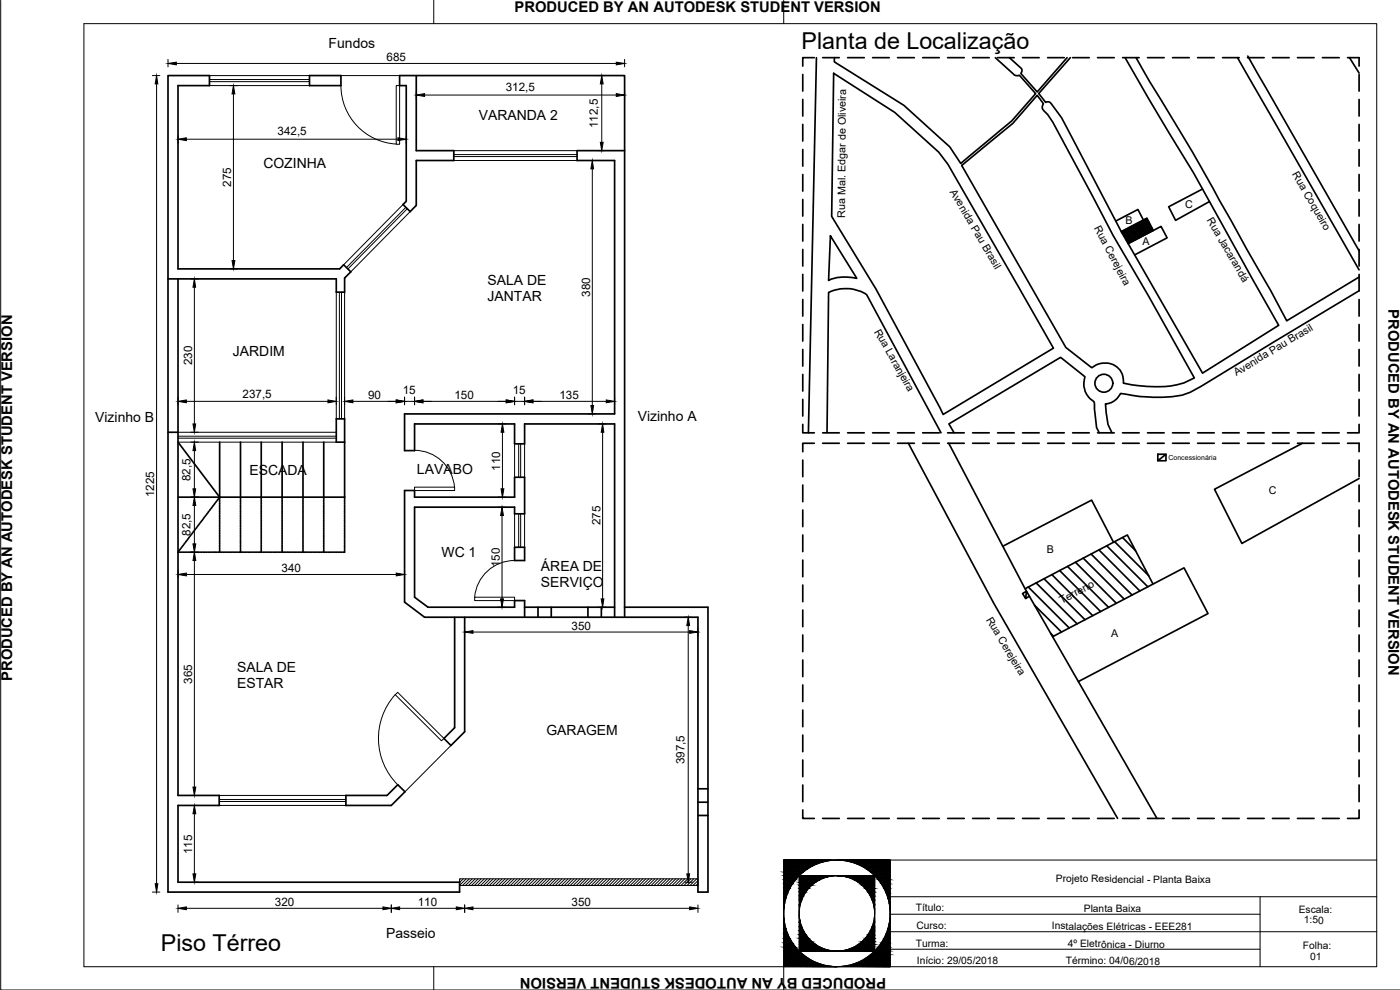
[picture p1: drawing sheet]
<svg xmlns="http://www.w3.org/2000/svg" width="420mm" height="297mm" viewBox="0 0 420 297" stroke-linecap="round" stroke-linejoin="round" font-family="sans-serif">
<!-- layer: Paredes -->
<g fill="none" stroke="#000" stroke-width=".51">
<path d="M244.4 17.3h-3.5v2.5M245 17.3l-2.4 112.6M246.9 17.3h5M250.4 17.3v1.3l20.9 13 13.7 12.5 3.3 5 15.3-12.8 7.2-8.2-4.9-5.6-.4 .2-1-.2-5.8-5.2M254.4 17.3h5M261.9 17.3h5M269.4 17.3h5M276.9 17.3h5M284.4 17.3h5M291.9 17.3h5M299.4 17.3h5M302.9 17.3l3.6 3.2 .2 .8-.3 .7 4.9 5.6 9-10.3"/>
<path d="M306.9 17.3h5M314.4 17.3h5M321.2 17.3l-9.5 10.8 2.1 2.6a1.23 1.23 0 0 1 1.6 .3l3.2 4.3 17.9 34.2 24.4 42.5 22.9-14.4-25.6-45.8a887.2 887.2 0 0 1-20.5-34.5M321.9 17.3h5M329.4 17.3h5M336.9 17.3h5M341 17.3l4.1 7.2a1147.5 1147.5 0 0 1 31.2 54.1l5.1 8.7 4.8 9 21.7-13.2M344.4 17.3h5M351.9 17.3h5M359.4 17.3h5M366.9 17.3h5M371.4 17.3l36.5 63.7"/>
<path d="M374.4 17.3h5M374.5 16.8l33.4 58.5M381.9 17.3h5M389.4 17.3h5M396.9 17.3h5M404.4 17.3h3.5v2.5M405 17.3l2.9 4.6M92.9 22.7h9.4v3h-9.4zM124.9 22.7v22.5h11.3v3h-11.3v13.4l-1.8 1.9-2.2-2.1 1-1v-34.7h-2v-3h67.6v162.5M240.9 22.3v5M240.9 29.8v5M240.9 37.3v5"/>
<path d="M250.2 22l18.3 11.7 13.2 12 2.8 3.6 31.6 55.2-33.1 19.9-20.1-37.7-13.3-21.8zM407.9 22.3v5M407.9 29.8v5M407.9 37.3v5M187.5 45.2h-14.3v3h11.2v76h-63v11h3v-8h30v6h3v-6h27v58M240.9 44.9v5M240.9 52.4v4.9M240.9 59.8v5M288.6 49.6l15.4-12.6 7.3-8.4 1.8 2.5-.3 .9 .2 .8 1.5 1.6 1.5 2.3 18.1 33.9 10.5 18.1 13.8 24.7a23.8 23.8 0 0 1-14.3 2.5l-4.4-.4-2.6-.5a5.7 5.7 0 0 0-3.1-5.6 5.7 5.7 0 0 0-6.3 .9l-7.8-6zM360.9 56.7l-10.2 5.3 2.1 4.1 10.2-5.6M407.9 44.9v5M407.9 52.4v4.9"/>
<path d="M407.9 59.8v5M240.9 67.3v5M240.9 74.8v5M249.2 70.8l7.9 12.7a13 13 0 0 0-8.4 .6zM336.5 69.5l7.7-4 1.9 3.7-7.5 3.9M336.6 69.7l3 2.9M336.8 69.4l3.1 3.1M337.1 69.2l3 3.1M337.2 70.7l2.1 2.1M337.4 69.1l3 3M337.7 68.9l3 3.1M337.8 71.8l1.2 1.1"/>
<path d="M337.9 68.7l3.1 3.1M338.2 68.6l3.1 3.1M338.4 72.8l.3 .3M338.5 68.4l3.1 3.1M338.8 68.3l3.1 3.1M339.1 68.1l3.1 3.1M339.4 68l3.1 3.1M339.7 67.8l3.1 3.1M340 67.7l3.1 3M340.3 67.5l3.1 3.1M340.6 67.3l3.1 3.1M340.9 67.2l3.1 3.1"/>
<path d="M341.2 67l3.1 3.1M341.5 66.9l3.1 3.1M341.8 66.7l3 3.1M342.1 66.6l3 3.1M342.3 66.4l3.1 3.1M342.6 66.3l3.1 3.1M342.9 66.1l3.1 3.1M343.2 66l-1.7-3.1-6.6 3.4M343.2 66l2.6 2.5M343.5 65.8l1.8 1.7M343.8 65.6l1 1M344.1 65.5l.2 .2"/>
<path d="M346.1 69.2l2.3-1.3 1.9 3.5-9.8 5.1M407.9 67.3v5M407.9 74.8v5M50.4 83.7h50.5v4h2.5v-4.3l1.9-1.8-2.2-2.2-1.2 1.3h-48.5v-55h9.5v-3h-12.5v245h87.5v-3h-84.5v-23h12.4v-3h-12.4v-155M240.9 82.3v5M240.9 89.9v5M240.9 97.4v4.9M407.9 87.2l-47.5 28.7a18.6 18.6 0 0 1-11.6 3.3l-6.6-.2-5.9-.9a5.4 5.4 0 0 1-4.5 3.1l.7 6.2 1.2 2.5M407.9 82.3v5M407.9 89.9v5M407.9 97.4v4.9M240.9 104.8v5"/>
<path d="M240.9 112.3v5M240.9 119.8v5M407.9 104.8v5M407.9 112.3v5M407.9 119.8v5M50.4 129.7h3M53.4 132.7l12.5 16.5-.3 .3M65.9 132.7v17.1M72.2 132.7v17.1M78.4 132.7v17.1M84.7 132.7v17.1M90.9 132.7v17.1"/>
<path d="M97.2 132.7v17.1M103.4 132.7h-2.5v-7h2.5v24.1M240.9 127.3v2.6h3.5M240.9 138v5M244.4 133h-3.5v2.5M246.9 129.9h5M246.9 133h5M248.2 129.9l.5-42.2a11.9 11.9 0 0 1 11.4 .7l22.3 41.5M254.4 129.9h5M254.4 133h5M261.9 129.9h5M261.9 133h5"/>
<path d="M269.4 129.9h5M269.4 133h5M272.6 133l25.6 48 37.2 64.6M276.9 129.9h5M276.9 133h5M284.4 129.9h5M284.4 133h5M284.7 133l22.9 43.6 39.6 69M286.3 129.9l-1.5-2.7 33.5-20 7.3 5.9a6.3 6.3 0 0 0 2.8 7.5l.7 7.7 .8 1.6M291.9 129.9h5M291.9 133h5M299.4 129.9h5"/>
<path d="M299.4 133h5M306.9 129.9h5M306.9 133h5M314.4 129.9h5M314.4 133h5M321.9 129.9h5M321.9 133h5M329.4 129.9h5M329.4 133h5M336.9 129.9h5M336.9 133h5M344.4 129.9h5"/>
<path d="M344.4 133h5M347.5 136.3h2.4v1.9h-2.4zM349.9 136.3l-2.4 1.9M351.9 129.9h5M351.9 133h5M359.4 129.9h5M359.4 133h5M366.9 129.9h5M366.9 133h5M374.4 129.9h5M374.4 133h5M381.9 129.9h5"/>
<path d="M381.9 133h5M389.4 129.9h5M389.4 133h5M390.9 133l-26.4 13.8 8.2 16.3 35.2-19.5M396.9 129.9h5M396.9 133h5M404.4 133h3.5v2.5M407.9 127.3v2.6h-3.5M407.9 138v5M53.4 149.2h50M57.8 159.9l-.3 .4M58.2 159.3l-.3 .4"/>
<path d="M58.7 158.7l-.3 .4M59.1 158.1l-.3 .4M59.6 157.5l-.3 .4M60 156.9l-.3 .4M60.5 156.3l-.3 .4M61 155.7l-.3 .5M61.4 155.1l-.3 .4M61.8 154.5l-.2 .4M62.3 154l-.3 .3M62.7 153.4l-.3 .3M63.2 152.7l-.3 .4M63.7 152.1l-.3 .5"/>
<path d="M64.1 151.5l-.3 .5M64.6 150.9l-.3 .5M65 150.4l-.3 .3M65.5 149.8l-.3 .3M65.9 150.1v.5M65.9 150.8v.5M65.9 151.5v.5M65.9 152.3v.5M65.9 153.1v.5M65.9 153.8v.5M65.9 154.5v.6M65.9 155.3v.5"/>
<path d="M65.9 156.1v.4M65.9 156.8v.5M65.9 157.6v.5M65.9 158.3v.5M65.9 159.1v.4M65.9 159.8v.5M72.2 150.1v.5M72.2 150.8v.5M72.2 151.5v.5M72.2 152.3v.5M72.2 153.1v.5M72.2 153.8v.5"/>
<path d="M72.2 154.5v.6M72.2 155.3v.5M72.2 156.1v.4M72.2 156.8v.5M72.2 157.6v.5M72.2 158.3v.5M72.2 159.1v.4M72.2 159.8v.5M78.4 150.1v.5M78.4 150.8v.5M78.4 151.5v.5M78.4 152.3v.5"/>
<path d="M78.4 153.1v.5M78.4 153.8v.5M78.4 154.5v.6M78.4 155.3v.5M78.4 156.1v.4M78.4 156.8v.5M78.4 157.6v.5M78.4 158.3v.5M78.4 159.1v.4M78.4 159.8v.5M84.7 150.1v.5M84.7 150.8v.5"/>
<path d="M84.7 151.5v.5M84.7 152.3v.5M84.7 153.1v.5M84.7 153.8v.5M84.7 154.5v.6M84.7 155.3v.5M84.7 156.1v.4M84.7 156.8v.5M84.7 157.6v.5M84.7 158.3v.5M84.7 159.1v.4M84.7 159.8v.5"/>
<path d="M90.9 150.1v.5M90.9 150.8v.5M90.9 151.5v.5M90.9 152.3v.5M90.9 153.1v.5M90.9 153.8v.5M90.9 154.5v.6M90.9 155.3v.5M90.9 156.1v.4M90.9 156.8v.5M90.9 157.6v.5M90.9 158.3v.5"/>
<path d="M90.9 159.1v.4M90.9 159.8v.5M97.2 150.1v.5M97.2 150.8v.5M97.2 151.5v.5M97.2 152.3v.5M97.2 153.1v.5M97.2 153.8v.5M97.2 154.5v.6M97.2 155.3v.5M97.2 156.1v.4M97.2 156.8v.5"/>
<path d="M97.2 157.6v.5M97.2 158.3v.5M97.2 159.1v.4M97.2 159.8v.5M103.4 150.1v.5M103.4 150.8v.5M103.4 151.5v.5M103.4 152.3v.5M103.4 153.1v.5M103.4 153.8v.5M103.4 154.5v.6M103.4 155.3v.5"/>
<path d="M103.4 156.1v.4M103.4 156.8v.5M103.4 157.6v.5M103.4 158.3v.5M103.4 159.1v.4M103.4 159.8v.5M240.9 145.5v5M240.9 153v5M407.9 145.5v5M407.9 153v5M53.7 165.3l-.3 .4h.5M54.1 165.7h.6"/>
<path d="M54.1 164.7l-.3 .4M54.6 164.1l-.3 .4M54.9 165.7h.5M55.1 163.5l-.4 .4M55.5 162.9l-.3 .4M55.7 165.7h.5M56 162.3l-.3 .4M56.4 165.7h.5M56.4 161.7l-.3 .4M56.9 161.1l-.3 .4M57.2 165.7h.5M57.3 160.5l-.3 .4"/>
<path d="M57.9 165.7h.5M58.7 165.7h.5M59.4 165.7h.5M60.2 165.7h.5M60.9 165.7h.5M61.7 165.7h.4M62.4 165.7h.5M63.2 165.7h.5M63.9 165.7h.5M64.6 165.7h.6M65.9 165v.7h-.5M65.9 160.6v.5"/>
<path d="M65.9 161.3v.5M65.9 162v.5M65.9 162.8v.5M65.9 163.6v.5M65.9 164.3v.5M66.2 165.7h.5M66.9 165.7h.5M67.6 165.7h.6M68.4 165.7h.5M69.2 165.7h.5M69.9 165.7h.5M70.7 165.7h.5"/>
<path d="M71.4 165.7h.5M72.2 165v.7h.5M72.2 160.6v.5M72.2 161.3v.5M72.2 162v.5M72.2 162.8v.5M72.2 163.6v.5M72.2 164.3v.5M72.9 165.7h.5M73.7 165.7h.5M74.4 165.7h.5M75.2 165.7h.4"/>
<path d="M75.9 165.7h.5M76.7 165.7h.5M77.4 165.7h.5M78.1 165.7h.6M78.4 160.6v.5M78.4 161.3v.5M78.4 162v.5M78.4 162.8v.5M78.4 163.6v.5M78.4 164.3v.5M78.4 165v.7M78.9 165.7h.5"/>
<path d="M79.7 165.7h.5M80.4 165.7h.5M81.2 165.7h.5M81.9 165.7h.5M82.7 165.7h.5M83.4 165.7h.5M84.7 165v.7h-.5M84.7 160.6v.5M84.7 161.3v.5M84.7 162v.5M84.7 162.8v.5M84.7 163.6v.5"/>
<path d="M84.7 164.3v.5M84.9 165.7h.5M85.7 165.7h.5M86.4 165.7h.5M87.2 165.7h.5M87.9 165.7h.5M88.7 165.7h.5M89.4 165.7h.5M90.2 165.7h.5M90.9 165v.7h.5M90.9 160.6v.5M90.9 161.3v.5"/>
<path d="M90.9 162v.5M90.9 162.8v.5M90.9 163.6v.5M90.9 164.3v.5M91.7 165.7h.5M92.4 165.7h.5M93.2 165.7h.5M93.9 165.7h.5M94.7 165.7h.5M95.4 165.7h.5M96.2 165.7h.5M96.9 165.7h.5"/>
<path d="M97.2 160.6v.5M97.2 161.3v.5M97.2 162v.5M97.2 162.8v.5M97.2 163.6v.5M97.2 164.3v.5M97.2 165v.7M97.7 165.7h.5M98.4 165.7h.5M99.2 165.7h.5M99.9 165.7h.5M100.7 165.7h.5"/>
<path d="M101.4 165.7h.5M102.2 165.7h.5M103.4 160.6v.5M103.4 161.3v.5M103.4 162v.5M103.4 162.8v.5M103.4 163.6v.5M103.4 164.3v.5M103.4 165v.7h-.5M154.4 164.2h3v4h-3zM240.9 160.5v5M240.9 168v5"/>
<path d="M240.9 175.5v5M307.6 176.6l30.7-16.1 7.7 14.7-30.1 15.8M308.6 176.1l12.3 12.3M308.9 178.9l-1.1 .7-.9-1.5 1.2-.7-.3 2.2M310.9 174.9l12.4 12.3M313.3 173.6l12.3 12.4M315.7 172.4l12.3 12.3M318 171.2l12.3 12.3M320.4 170l12.3 12.2M322.7 168.7l12.3 12.3M325.1 167.5l12.3 12.3M327.4 166.2l12.4 12.3"/>
<path d="M329.8 165l12.3 12.3M332.1 163.8l12.4 12.3M334.2 162.7l-6.6-12.6-26.7 13.8M334.5 162.5l10.3 10.2M336.9 161.3l3.9 3.9M346 175.2l9.3-4.8 7.2 13.7-38.9 20.4M407.9 160.5v5M407.9 168v5M407.9 175.5v5M136.4 185.2v33.1l-3.2 3.3 2.1 2.1 4.1-4.1v-34.4M157.4 182.2h27M161.5 182.2v3"/>
<path d="M165.4 182.2v3M176.4 182.2v3M180.5 182.2v3M187.5 182.2h25v85.5h-3v-82.5h-82.1l-6-4.5v-33.5h3v2h30v-6h3v11h-3v-2h-30v27l4 3h26v-2h3v5M240.9 183v5M240.9 190.5v5M240.9 198v5M310.5 181.6l8.1 8M315.3 190l.9 .9M407.9 183v5M407.9 190.5v5M407.9 198v5"/>
<path d="M240.9 205.5v5M240.9 213v5M407.9 205.5v5M407.9 213v5M103.8 238.7h12.4l3.2-3.3 2.1 2.2-4.1 4.1h-13.6zM209.5 236.7h3M240.9 220.5v5M240.9 228v5M240.9 235.5v5M407.9 220.5v5M407.9 228v5M407.9 235.5v5"/>
<path d="M209.5 244.7h3M209.5 240.7h3M240.9 243v2.6h3.5M246.9 245.6h5M254.4 245.6h5M261.9 245.6h5M269.4 245.6h5M276.9 245.6h5M284.4 245.6h5M291.9 245.6h5M299.4 245.6h5M306.9 245.6h5"/>
<path d="M314.4 245.6h5M321.9 245.6h5M329.4 245.6h5M336.9 245.6h5M344.4 245.6h5M351.9 245.6h5M359.4 245.6h5M366.9 245.6h5M374.4 245.6h5M381.9 245.6h5M389.4 245.6h5M396.9 245.6h5"/>
<path d="M407.9 243v2.6h-3.5"/>
<circle cx="331.3" cy="115" r="2.69"/>
</g>
<!-- layer: Portas e Janelas -->
<g fill="none" stroke="#000" stroke-width=".3">
<path d="M62.9 25.7h30M62.9 24.5h30M62.9 22.7h30M62.9 23.9h30M102.3 22.7h17.6M102.3 25.7a17.6 17.6 0 0 0 16.6 17.5M118.9 25.7h1v17.6h-1zM136.2 45.2h37M136.2 46.4h37M136.2 48.2h37M136.2 47h37M120.9 61.4l-17.8 18"/>
<path d="M121.8 62.2l-17.8 18.1M122.2 62.6l-17.8 18.1M123.1 63.5l-17.8 18.1M100.9 87.7v38M101.9 87.7v38M102.5 87.7v38M103.4 87.7v38M53.4 129.7h47.5M53.4 130.9h47.5M53.4 132.7h47.5M53.4 131.5h47.5M124.4 135.1a12 12 0 0 1 12 11.1"/>
<path d="M154.4 133.2v10M155.7 133.2v10M156.3 133.2v10M157.4 133.2v10M124.4 146.2h12v1h-12zM154.4 154.2v10M155.7 154.2v10M156.3 154.2v10M157.4 154.2v10M142.5 179.2h11.9v1h-11.9zM154.4 168.2a12 12 0 0 0-11.9 11M118.6 208.4a19.6 19.6 0 0 0 .8 27"/>
<path d="M118.6 208.4l.7-.7 13.9 13.9-.7 .7zM65.8 238.7h38M65.8 239.9h38M135.3 223.7l-13.8 13.9M65.8 241.7h38M65.8 240.5h38M137.9 263.7h71.6v2h-71.6zM138.1 263.7l-.2 .2M139 263.7l-1.1 1.1M139.9 263.7l-2 2M140.8 263.7l-2 2M141.7 263.7l-2 2"/>
<path d="M142.6 263.7l-2 2M143.5 263.7l-2 2M144.4 263.7l-2 2M145.3 263.7l-2 2M146.2 263.7l-2 2M147.1 263.7l-2 2M148 263.7l-2 2M148.9 263.7l-2 2M149.8 263.7l-2 2M150.7 263.7l-2 2M151.6 263.7l-2 2M152.5 263.7l-2 2"/>
<path d="M153.4 263.7l-2 2M154.3 263.7l-2 2M155.2 263.7l-2 2M156.1 263.7l-2 2M157 263.7l-2 2M157.9 263.7l-2 2M158.8 263.7l-2 2M159.7 263.7l-2 2M160.6 263.7l-2 2M161.5 263.7l-2 2M162.4 263.7l-2 2M163.3 263.7l-2 2"/>
<path d="M164.2 263.7l-2 2M165.1 263.7l-2 2M166 263.7l-2 2M166.9 263.7l-2 2M167.8 263.7l-2 2M168.7 263.7l-2 2M169.6 263.7l-2 2M170.5 263.7l-2 2M171.4 263.7l-2 2M172.3 263.7l-2 2M173.1 263.7l-1.9 2M174.1 263.7l-2.1 2"/>
<path d="M175 263.7l-2 2M175.9 263.7l-2 2M176.7 263.7l-1.9 2M177.7 263.7l-2.1 2M178.6 263.7l-2.1 2M179.5 263.7l-2 2M180.3 263.7l-1.9 2M181.2 263.7l-2 2M182.2 263.7l-2.1 2M183 263.7l-1.9 2M183.9 263.7l-2 2M184.8 263.7l-2 2"/>
<path d="M185.7 263.7l-2 2M186.6 263.7l-2 2M187.5 263.7l-2 2M188.4 263.7l-2 2M189.3 263.7l-2 2M190.2 263.7l-2 2M191.1 263.7l-2 2M192 263.7l-2 2M192.9 263.7l-2 2M193.8 263.7l-2 2M194.7 263.7l-2 2M195.6 263.7l-2 2"/>
<path d="M196.5 263.7l-2 2M197.4 263.7l-2 2M198.3 263.7l-2 2M199.2 263.7l-2 2M200.1 263.7l-2 2M201 263.7l-2 2M201.9 263.7l-2 2M202.8 263.7l-2 2M203.7 263.7l-2 2M204.6 263.7l-2 2M205.5 263.7l-2 2M206.4 263.7l-2 2"/>
<path d="M207.3 263.7l-2 2M208.2 263.7l-2 2M209.1 263.7l-2 2M209.5 264.2l-1.5 1.5M209.5 265.1l-.6 .6"/>
</g>
<!-- layer: Cotas -->
<g fill="none" stroke="#000" stroke-width=".3">
<path d="M50.4 17.8v2.3M52.9 19h132.1M187.5 17.8v2.3M45.7 22.7h2.3M47 25.2v240M69 25.7h2.3M70.1 28.2v50M124.9 27.5v2.3M127.4 28.5h57.6M179.3 22.7h2.3M180.6 25.2v17.5M187.5 27.5v2.3"/>
<path d="M53.4 40.8v2.2M55.9 41.8h63.5M121.9 40.8v2.2M176.5 48.2h2.2M177.8 50.7v71M179.3 45.2h2.3M57.3 83.7h2.3M58.3 86.2v41M69 80.7h2.3M53.4 119.2v2.2M100.9 119.2v2.2M103.4 119.2v2.2"/>
<path d="M121.4 119.2v2.2M124.4 119.2v2.2M154.4 119.2v2.2M157.4 119.2v2.2M184.4 119.2v2.2M55.9 120.4h42.5M57.3 132.7h2.3M57.3 129.7h2.3M58.3 135.2v11.5M105.9 120.4h13M121.4 120.4h3M126.9 120.4h25"/>
<path d="M149.5 127.2h2.3M150.8 129.7v17M154.4 120.4h3M159.9 120.4h22M176.5 124.2h2.2M179.6 127.2h2.2M180.8 129.7v50M57.3 149.2h2.3M58.3 151.7v11.5M149.4 152.2h2.3M149.5 149.2h2.3M150.7 154.7v25"/>
<path d="M53.4 171.1v2.3M55.9 172.4h63M57.1 165.7h2.5M58.3 168.2v68M121.4 171.1v2.3M139.4 188.6v2.3M141.9 189.6h65.1M149.4 182.2h2.3M179.6 182.2h2.2M205.3 185.2h2.3M206.5 187.7v74.5M209.5 188.6v2.3"/>
<path d="M57.1 238.7h1.2M58.3 244.2v18M58.3 241.7h1.3M45.7 267.7h2.3M53.4 271.5v2.3M55.9 272.5h59M58.3 264.7h1.3M117.4 271.5v2.3M119.9 272.5h17M139.4 271.5v2.3M141.9 272.5h65.1M205.6 264.7h2.2"/>
<path d="M209.5 271.5v2.3"/>
</g>
<g fill="#000" stroke="#000" stroke-width=".3">
<path d="M50.4 19l2.5-.3v.8zM185 18.7l2.5 .3-2.5 .5zM47 22.7l.4 2.5h-.8zM70.1 25.7l.4 2.5h-.9zM124.9 28.5l2.5-.4v.8zM180.6 22.7l.4 2.5h-.8zM185 28.1l2.5 .4-2.5 .4zM53.4 41.8l2.5-.5v.9zM119.4 41.3l2.5 .5-2.5 .4zM177.8 48.2l.3 2.5h-.8zM180.2 42.7h.8l-.4 2.5zM69.6 78.2h.9l-.4 2.5z"/>
<path d="M58.3 83.7l.4 2.5h-.8zM53.4 120.4l2.5-.4v.8zM58.3 132.7l.4 2.5h-.8zM57.9 127.2h.8l-.4 2.5zM98.4 120l2.5 .4-2.5 .4zM103.4 120.4l2.5-.4v.8zM118.9 120l2.5 .4-2.5 .4zM124.4 120.4l2.5-.4v.8zM150.8 127.2l.4 2.5h-.8zM151.9 120l2.5 .4-2.5 .4zM157.4 120.4l2.5-.4v.8zM177.3 121.7h.8l-.3 2.5z"/>
<path d="M180.8 127.2l.4 2.5h-.8zM181.9 120l2.5 .4-2.5 .4zM57.9 146.7h.8l-.4 2.5zM58.3 149.2l.5 2.5h-.9zM150.7 152.2l.4 2.5h-.9zM150.4 146.7h.8l-.4 2.5zM53.4 172.4l2.5-.5v.9zM57.9 163.2h.9l-.5 2.5zM58.3 165.7l.5 2.5h-.9zM118.9 171.9l2.5 .5-2.5 .4zM150.2 179.7h.9l-.4 2.5zM180.4 179.7h.8l-.4 2.5z"/>
<path d="M139.4 189.6l2.5-.4v.8zM206.5 185.2l.5 2.5h-.9zM207 189.2l2.5 .4-2.5 .4zM57.9 236.2h.9l-.5 2.5zM58.3 241.7l.5 2.5h-.9zM46.6 265.2h.8l-.4 2.5zM53.4 272.5l2.5-.4v.9zM57.9 262.2h.9l-.5 2.5zM114.9 272.1l2.5 .4-2.5 .5zM117.4 272.5l2.5-.4v.9zM136.9 272.1l2.5 .4-2.5 .5zM139.4 272.5l2.5-.4v.9z"/>
<path d="M206.1 262.2h.9l-.5 2.5zM207 272.1l2.5 .4-2.5 .5z"/>
</g>
<!-- layer: 0 -->
<g fill="none" stroke="#000" stroke-width=".3">
<path d="M.2 .1v296.9h420M25.2 7.1h388v283h-388zM130.2 .1v7M235.2 .1v7M267.2 258v32.1M413.2 258h-178v39M239.9 262.7h22.6v22.7h-22.6zM267.2 279.6h146M267.2 274.3h111M267.2 269.1h146M378.2 269.1v21M130.2 290.1v6.9"/>
<path d="M267.2 284.8h111"/>
<circle cx="251.1" cy="274" r="16"/>
<circle cx="251.1" cy="274" r="11.3"/>
</g>
<g fill="#000" stroke="#000" stroke-width=".3">
<path d="M235.2 272.7v1.4zM235.2 274.1v1.3zM239.9 272.7v1.4zM239.9 274.1v1.3zM262.4 272.7l.1 1.4zM262.5 274.1l-.1 1.3zM267.1 272.5l.1 .2zM267.2 274.1l-.1 1.3z"/>
<path d="M235.2 260l7.1 .8 1.3-.8zM235.2 260l7.1 .8h-7.1z"/>
<path d="M235.2 259.3l8.4 .7 1.5-.7zM235.2 259.3l8.4 .7h-8.4z"/>
<path d="M235.2 258.8l9.9 .5 1.4-.5zM235.2 258.8l9.9 .5h-9.9z"/>
<path d="M235.2 258.4l11.3 .4 1.6-.4zM235.2 258.4l11.3 .4h-11.3z"/>
<path d="M235.2 258.1l12.9 .3 1.5-.3zM235.2 258.1l12.9 .3h-12.9z"/>
<path d="M235.2 258h16zM235.2 258l14.4 .1z"/>
<path d="M251.2 258l16 .1zM251.2 258l16 .1z"/>
<path d="M252.8 258.1l14.4 .3v-.3zM252.8 258.1l14.4 .3h-12.9z"/>
<path d="M254.3 258.4l12.9 .4v-.4zM254.3 258.4l12.9 .4h-11.4z"/>
<path d="M255.8 258.8l11.4 .5v-.5zM255.8 258.8l11.4 .5h-9.9z"/>
<path d="M257.3 259.3l9.9 .7v-.7zM257.3 259.3l9.9 .7h-8.5z"/>
<path d="M258.7 260l8.5 .8v-.8zM258.7 260l8.5 .8h-7.1z"/>
<path d="M235.2 272.5v.2zM235.2 272.5v.2z"/>
<path d="M235.2 275.4v.2zM235.2 275.4v.2z"/>
<path d="M235.2 275.6l.3 1.6zM235.2 275.6l.3 1.6h-.3z"/>
<path d="M235.2 271v1.5l.3-1.5zM235.2 271v1.5z"/>
<path d="M235.2 277.2l.7 1.5-.4-1.5zM235.2 277.2l.7 1.5h-.7z"/>
<path d="M235.2 269.4l.3 1.6 .4-1.6zM235.2 269.4l.3 1.6h-.3z"/>
<path d="M235.2 278.7l1.2 1.5-.5-1.5zM235.2 278.7l1.2 1.5h-1.2z"/>
<path d="M235.2 268l.7 1.4 .5-1.4zM235.2 268l.7 1.4h-.7z"/>
<path d="M235.2 266.5l1.2 1.5 .7-1.5zM235.2 266.5l1.2 1.5h-1.2z"/>
<path d="M235.2 265.2l1.9 1.3 .8-1.3zM235.2 265.2l1.9 1.3h-1.9z"/>
<path d="M235.2 263.9l2.7 1.3 .9-1.3zM235.2 263.9l2.7 1.3h-2.7z"/>
<path d="M235.2 262.7l3.6 1.2 1.1-1.2zM235.2 262.7l3.6 1.2h-3.6z"/>
<path d="M239.9 275.4l.3 1.4zM239.9 275.4l.3 1.4h-.3z"/>
<path d="M239.9 271.3v1.4l.3-1.4zM239.9 271.3v1.4z"/>
<path d="M239.9 276.8l.7 1.3-.4-1.3zM239.9 276.8l.7 1.3h-.7z"/>
<path d="M239.9 270l.3 1.3 .4-1.3zM239.9 270l.3 1.3h-.3z"/>
<path d="M239.9 278.1l1.3 1.2-.6-1.2zM239.9 278.1l1.3 1.2h-1.3z"/>
<path d="M235.2 261.7l4.7 1 1.1-1zM235.2 261.7l4.7 1h-4.7z"/>
<path d="M239.9 268.8l.7 1.2 .6-1.2zM239.9 268.8l.7 1.2h-.7z"/>
<path d="M239.9 279.3l2 1.2-.7-1.2zM239.9 279.3l2 1.2h-2z"/>
<path d="M239.9 267.6l1.3 1.2 .7-1.2zM239.9 267.6l1.3 1.2h-1.3z"/>
<path d="M235.2 260.8l5.8 .9 1.3-.9zM235.2 260.8l5.8 .9h-5.8z"/>
<path d="M239.9 266.6l2 1 .8-1zM239.9 266.6l2 1h-2z"/>
<path d="M239.9 265.6l2.8 1 1-1zM239.9 265.6l2.8 1h-2.8z"/>
<path d="M239.9 264.7l3.8 .9 1.1-.9zM239.9 264.7l3.8 .9h-3.8z"/>
<path d="M239.9 264.1l4.9 .6 1.1-.6zM239.9 264.1l4.9 .6h-4.9z"/>
<path d="M239.9 263.5l6 .6 1.3-.6zM239.9 263.5l6 .6h-6z"/>
<path d="M239.9 263.1l7.3 .4 1.3-.4zM239.9 263.1l7.3 .4h-7.3z"/>
<path d="M239.9 262.8l8.6 .3 1.3-.3zM239.9 262.8l8.6 .3h-8.6z"/>
<path d="M239.9 262.7h11.3zM239.9 262.7l9.9 .1z"/>
<path d="M251.2 262.7l11.3 .1zM251.2 262.7l11.3 .1z"/>
<path d="M252.6 262.8l9.9 .3v-.3zM252.6 262.8l9.9 .3h-8.6z"/>
<path d="M253.9 263.1l8.6 .4v-.4zM253.9 263.1l8.6 .4h-7.3z"/>
<path d="M255.2 263.5l7.3 .6v-.6zM255.2 263.5l7.3 .6h-6z"/>
<path d="M256.5 264.1l6 .6v-.6zM256.5 264.1l6 .6h-4.9z"/>
<path d="M257.6 264.7l4.9 .9v-.9zM257.6 264.7l4.9 .9h-3.8z"/>
<path d="M258.7 265.6l3.8 1v-1zM258.7 265.6l3.8 1h-2.8z"/>
<path d="M259.7 266.6l2.8 1v-1zM259.7 266.6l2.8 1h-2z"/>
<path d="M260.5 267.6l2 1.2v-1.2zM260.5 267.6l2 1.2h-1.3z"/>
<path d="M261.2 268.8l1.3 1.2v-1.2zM261.2 268.8l1.3 1.2h-.8z"/>
<path d="M261.7 270l.8 1.3v-1.3zM261.7 270l.8 1.3h-.3z"/>
<path d="M262.2 271.3l.3 1.4v-1.4zM262.2 271.3l.3 1.4z"/>
<path d="M262.4 275.4l.1 1.4zM262.4 275.4l.1 1.4h-.3z"/>
<path d="M262.2 276.8l.3 1.3v-1.3zM262.2 276.8l.3 1.3h-.8z"/>
<path d="M261.7 278.1l.8 1.2v-1.2zM261.7 278.1l.8 1.2h-1.3z"/>
<path d="M261.2 279.3l1.3 1.2v-1.2zM261.2 279.3l1.3 1.2h-2z"/>
<path d="M267.1 272.5l.1 .2zM267.1 272.7l.1 1.4z"/>
<path d="M260.1 260.8l7.1 .9v-.9zM260.1 260.8l7.1 .9h-5.9z"/>
<path d="M261.3 261.7l5.9 1v-1zM261.3 261.7l5.9 1h-4.7z"/>
<path d="M262.5 262.7l4.7 1.2v-1.2zM262.5 262.7l4.7 1.2h-3.6z"/>
<path d="M263.6 263.9l3.6 1.3v-1.3zM263.6 263.9l3.6 1.3h-2.7z"/>
<path d="M264.5 265.2l2.7 1.3v-1.3zM264.5 265.2l2.7 1.3h-1.9z"/>
<path d="M265.3 266.5l1.9 1.5v-1.5zM265.3 266.5l1.9 1.5h-1.2z"/>
<path d="M266 268l1.2 1.4v-1.4zM266 268l1.2 1.4h-.7z"/>
<path d="M266.5 269.4l.7 1.6v-1.6zM266.5 269.4l.7 1.6h-.3z"/>
<path d="M266.9 271l.3 1.5v-1.5zM266.9 271l.3 1.5z"/>
<path d="M267.1 275.4l.1 .2zM267.1 275.4l.1 .2z"/>
<path d="M267.1 275.6l.1 1.6zM267.1 275.6l.1 1.6h-.3z"/>
<path d="M266.9 277.2l.3 1.5v-1.5zM266.9 277.2l.3 1.5h-.7z"/>
<path d="M266.5 278.7l.7 1.5v-1.5zM266.5 278.7l.7 1.5h-1.2z"/>
<path d="M235.2 280.2l1.9 1.4-.7-1.4zM235.2 280.2l1.9 1.4h-1.9z"/>
<path d="M235.2 281.6l2.7 1.3-.8-1.3zM235.2 281.6l2.7 1.3h-2.7z"/>
<path d="M235.2 282.9l3.6 1.3-.9-1.3zM235.2 282.9l3.6 1.3h-3.6z"/>
<path d="M235.2 284.2l4.6 1.1-1-1.1zM235.2 284.2l4.6 1.1h-4.6z"/>
<path d="M235.2 285.3l4.7 .1zM235.2 285.3l4.7 .1z"/>
<path d="M235.2 285.4l5.8 1-1.1-1zM235.2 285.4l5.8 1h-5.8z"/>
<path d="M235.2 286.4l7.1 .9-1.3-.9zM235.2 286.4l7.1 .9h-7.1z"/>
<path d="M239.9 280.5l2.8 1-.8-1zM239.9 280.5l2.8 1h-2.8z"/>
<path d="M235.2 287.3l8.4 .9-1.3-.9zM235.2 287.3l8.4 .9h-8.4z"/>
<path d="M239.9 281.5l3.8 1-1-1zM239.9 281.5l3.8 1h-3.8z"/>
<path d="M235.2 288.2l9.9 .6-1.5-.6zM235.2 288.2l9.9 .6h-9.9z"/>
<path d="M239.9 282.5l4.9 .9-1.1-.9zM239.9 282.5l4.9 .9h-4.9z"/>
<path d="M239.9 283.4l6 .7-1.1-.7zM239.9 283.4l6 .7h-6z"/>
<path d="M235.2 288.8l11.3 .6-1.4-.6zM235.2 288.8l11.3 .6h-11.3z"/>
<path d="M239.9 284.1l7.3 .5-1.3-.5zM239.9 284.1l7.3 .5h-7.3z"/>
<path d="M235.2 289.4l12.9 .4-1.6-.4zM235.2 289.4l12.9 .4h-12.9z"/>
<path d="M239.9 284.6l8.6 .5-1.3-.5zM239.9 284.6l8.6 .5h-8.6z"/>
<path d="M235.2 289.8l14.4 .2-1.5-.2zM235.2 289.8l14.4 .2h-14.4z"/>
<path d="M239.9 285.1l9.9 .2-1.3-.2zM239.9 285.1l9.9 .2h-9.9z"/>
<path d="M235.2 290l16 .1zM235.2 290l16 .1z"/>
<path d="M239.9 285.3l11.3 .1zM239.9 285.3l11.3 .1z"/>
<path d="M260.5 280.5l2 1v-1zM260.5 280.5l2 1h-2.8z"/>
<path d="M259.7 281.5l2.8 1v-1zM259.7 281.5l2.8 1h-3.8z"/>
<path d="M258.7 282.5l3.8 .9v-.9zM257.6 283.4l1.1-.9 3.8 .9z"/>
<path d="M257.6 283.4l4.9 .7v-.7zM256.5 284.1l1.1-.7 4.9 .7z"/>
<path d="M256.5 284.1l6 .5v-.5zM255.2 284.6l1.3-.5 6 .5z"/>
<path d="M255.2 284.6l7.3 .5v-.5zM253.9 285.1l1.3-.5 7.3 .5z"/>
<path d="M253.9 285.1l8.6 .2v-.2zM252.6 285.3l1.3-.2 8.6 .2z"/>
<path d="M252.6 285.3l9.9 .1zM251.2 285.4h11.3z"/>
<path d="M266 280.2l1.2 1.4v-1.4zM266 280.2l1.2 1.4h-1.9z"/>
<path d="M265.3 281.6l1.9 1.3v-1.3zM265.3 281.6l1.9 1.3h-2.7z"/>
<path d="M264.5 282.9l2.7 1.3v-1.3zM264.5 282.9l2.7 1.3h-3.6z"/>
<path d="M263.6 284.2l3.6 1.1v-1.1zM263.6 284.2l3.6 1.1h-4.6z"/>
<path d="M262.6 285.3l4.6 .1zM262.6 285.3l4.6 .1z"/>
<path d="M262.5 285.4l4.7 1v-1zM261.3 286.4l1.2-1 4.7 1z"/>
<path d="M261.3 286.4l5.9 .9v-.9zM260.1 287.3l1.2-.9 5.9 .9z"/>
<path d="M260.1 287.3l7.1 .9v-.9zM258.7 288.2l1.4-.9 7.1 .9z"/>
<path d="M258.7 288.2l8.5 .6v-.6zM257.3 288.8l1.4-.6 8.5 .6z"/>
<path d="M257.3 288.8l9.9 .6v-.6zM255.8 289.4l1.5-.6 9.9 .6z"/>
<path d="M255.8 289.4l11.4 .4v-.4zM254.3 289.8l1.5-.4 11.4 .4z"/>
<path d="M254.3 289.8l12.9 .2v-.2zM252.8 290l1.5-.2 12.9 .2z"/>
<path d="M252.8 290l14.4 .1zM251.2 290.1h16z"/>
</g>
<g font-size="7">
<text x="240.6" y="14.7">Planta de Localização</text>
<text x="48.3" y="285.3">Piso Térreo</text>
</g>
<g font-size="4.4">
<text x="154.4" y="3.6">PRODUCED BY AN AUTODESK STUDENT VERSION</text>
<text x="416.7" y="92.8" transform="rotate(90 416.7 92.8)">PRODUCED BY AN AUTODESK STUDENT VERSION</text>
<text x="3.7" y="204.3" transform="rotate(-90 3.7 204.3)">PRODUCED BY AN AUTODESK STUDENT VERSION</text>
<text x="265.9" y="293.6" transform="rotate(180 265.9 293.6)">PRODUCED BY AN AUTODESK STUDENT VERSION</text>
</g>
<g font-size="4.2">
<text x="98.6" y="14.4">Fundos</text>
<text x="143.7" y="36">VARANDA 2</text>
<text x="79" y="50.5">COZINHA</text>
<text x="146.3" y="85.5">SALA DE</text>
<text x="146.3" y="90.2">JANTAR</text>
<text x="69.9" y="106.9">JARDIM</text>
<text x="28.6" y="126.7">Vizinho B</text>
<text x="191.4" y="126.3">Vizinho A</text>
<text x="74.9" y="142.5">ESCADA</text>
<text x="125.1" y="142.3">LAVABO</text>
<text x="132.5" y="167">WC 1</text>
<text x="162.3" y="171.2">ÁREA DE</text>
<text x="162.3" y="176.1">SERVIÇO</text>
<text x="71.2" y="201.7">SALA DE</text>
<text x="71.2" y="206.5">ESTAR</text>
<text x="164" y="220.5">GARAGEM</text>
<text x="115.9" y="281.4">Passeio</text>
</g>
<g font-size="3.5">
<text x="116" y="18.4">685</text>
<text x="151.8" y="27.4">312,5</text>
<text x="83.3" y="40.6">342,5</text>
<text x="179.5" y="38.4" transform="rotate(-90 179.5 38.4)">112,5</text>
<text x="69.4" y="56.1" transform="rotate(-90 69.4 56.1)">275</text>
<text x="177.1" y="89.1" transform="rotate(-90 177.1 89.1)">380</text>
<text x="57.7" y="109.5" transform="rotate(-90 57.7 109.5)">230</text>
<text x="72.8" y="119.3">237,5</text>
<text x="110.5" y="119.7">90</text>
<text x="120.9" y="118.2">15</text>
<text x="136.4" y="119.7">150</text>
<text x="153.9" y="118.2">15</text>
<text x="167.9" y="119.7">135</text>
<text x="150.1" y="141.2" transform="rotate(-90 150.1 141.2)">110</text>
<text x="46.3" y="149.2" transform="rotate(-90 46.3 149.2)">1225</text>
<text x="57.2" y="144.3" transform="rotate(-90 57.2 144.3)">82,5</text>
<text x="57.2" y="160.8" transform="rotate(-90 57.2 160.8)">82,5</text>
<text x="180.2" y="157.6" transform="rotate(-90 180.2 157.6)">275</text>
<text x="84.5" y="171.7">340</text>
<text x="150" y="170.2" transform="rotate(-90 150 170.2)">150</text>
<text x="171.5" y="189">350</text>
<text x="57.7" y="205.1" transform="rotate(-90 57.7 205.1)">365</text>
<text x="205.4" y="229.3" transform="rotate(-90 205.4 229.3)">397,5</text>
<text x="57.7" y="256.2" transform="rotate(-90 57.7 256.2)">115</text>
<text x="82.5" y="271.9">320</text>
<text x="125.4" y="271.9">110</text>
<text x="171.5" y="271.9">350</text>
</g>
<g font-size="3.2">
<text x="387.7" y="52.2" transform="rotate(60 387.7 52.2)">Rua Coqueiro</text>
<text x="284.9" y="57.5" transform="rotate(59 284.9 57.5)">Avenida Pau Brasil</text>
<text x="253.7" y="65.3" transform="rotate(-90 253.7 65.3)">Rua Mal. Edgar de Oliveira</text>
<text x="355.6" y="62.6">C</text>
<text x="328.3" y="68.4" transform="rotate(62 328.3 68.4)">Rua Cerejeira</text>
<text x="337.8" y="67.3">B</text>
<text x="362.1" y="66" transform="rotate(60 362.1 66)">Rua Jacarandá</text>
<text x="342.9" y="73.5">A</text>
<text x="262.3" y="99.5" transform="rotate(61 262.3 99.5)">Rua Laranjeira</text>
<text x="371.1" y="112.9" transform="rotate(-31 371.1 112.9)">Avenida Pau Brasil</text>
<text x="380.7" y="148.4">C</text>
<text x="314.2" y="166.1">B</text>
<text x="295.8" y="185.9" transform="rotate(59 295.8 185.9)">Rua Cerejeira</text>
<text x="318.7" y="181.2" transform="rotate(-28 318.7 181.2)">Terreno</text>
<text x="333.5" y="191.2">A</text>
</g>
<g font-size="3.1">
<text x="316.9" y="264.7">Projeto Residencial - Planta Baixa</text>
<text x="274.9" y="273.4">Título:</text>
<text x="325.3" y="273.5">Planta Baixa</text>
<text x="389.8" y="273.8">Escala:</text>
<text x="275" y="278.8">Curso:</text>
<text x="315.7" y="278.9">Instalações Elétricas - EEE281</text>
<text x="391.3" y="277.1">1:50</text>
<text x="274.9" y="284.1">Turma:</text>
<text x="320.5" y="284.3">4º Eletrônica - Diurno</text>
<text x="391" y="284.7">Folha:</text>
<text x="393.1" y="287.9" transform="rotate(1 393.1 287.9)">01</text>
<text x="275.2" y="289.3">Início: 29/05/2018</text>
<text x="319.9" y="289.3">Término: 04/06/2018</text>
</g>
<text font-size="2.1" x="350.7" y="138">Concessionária</text>
</svg>
